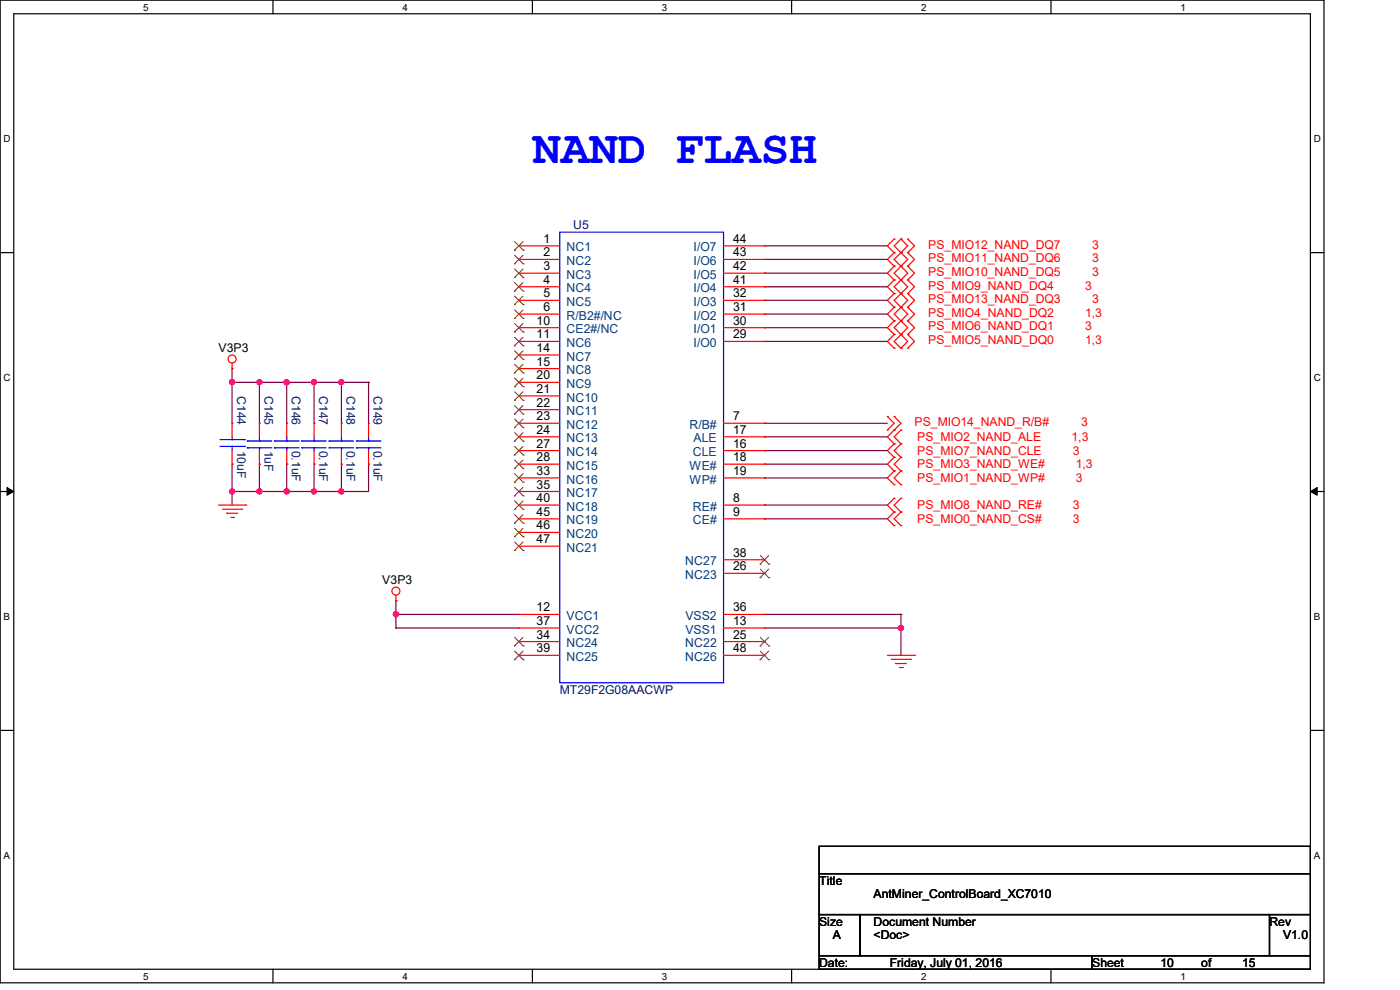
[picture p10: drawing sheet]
<svg xmlns="http://www.w3.org/2000/svg" width="297mm" height="210mm" viewBox="0 0 297 210" stroke-linecap="round" stroke-linejoin="round" font-family="sans-serif">
<path d="M0 0h280.9v208.5h-280.9zM2.9 2.9h275.1v202.7h-275.1z" fill="none" stroke="#000" stroke-width=".25"/>
<g fill="#fff">
<path d="M30.4 .3h1.1v2.4h-1.1z"/>
<path d="M30.4 205.9h1.1v2.3h-1.1z"/>
</g>
<path d="M57.9 0v2.9M57.9 205.6v2.9" fill="none" stroke="#000" stroke-width=".25"/>
<g fill="#fff">
<path d="M85.4 .3h1.1v2.4h-1.1z"/>
<path d="M85.4 205.9h1.1v2.3h-1.1z"/>
</g>
<path d="M112.9 0v2.9M112.9 205.6v2.9" fill="none" stroke="#000" stroke-width=".25"/>
<g fill="#fff">
<path d="M140.4 .3h1.2v2.4h-1.2z"/>
<path d="M140.4 205.9h1.2v2.3h-1.2z"/>
</g>
<path d="M167.9 0v2.9M167.9 205.6v2.9" fill="none" stroke="#000" stroke-width=".25"/>
<g fill="#fff">
<path d="M195.4 .3h1.2v2.4h-1.2z"/>
<path d="M195.4 205.9h1.2v2.3h-1.2z"/>
</g>
<path d="M223 0v2.9M223 205.6v2.9" fill="none" stroke="#000" stroke-width=".25"/>
<g fill="#fff">
<path d="M250.4 .3h1.2v2.4h-1.2z"/>
<path d="M250.4 205.9h1.2v2.3h-1.2z"/>
<path d="M.8 28.2h1.4v2.4h-1.4z"/>
<path d="M278.7 28.2h1.5v2.4h-1.5z"/>
<path d="M.8 78.9h1.4v2.3h-1.4z"/>
<path d="M278.7 78.9h1.5v2.3h-1.5z"/>
</g>
<path d="M0 53.6h2.9M278 53.6h2.9" fill="none" stroke="#000" stroke-width=".25"/>
<g fill="#fff">
<path d="M.8 129.6h1.3v2.3h-1.3z"/>
<path d="M278.7 129.6h1.4v2.3h-1.4z"/>
</g>
<path d="M0 104.3h2.9M278 104.3h2.9" fill="none" stroke="#000" stroke-width=".25"/>
<path d="M1.5 103.4l1.4 .9-1.4 .8zM278 104.3l1.4-.9v1.7z" fill="#000" stroke="#000" stroke-width=".21"/>
<g fill="#fff">
<path d="M.8 180.3h1.3v2.3h-1.3z"/>
<path d="M278.7 180.3h1.4v2.3h-1.4z"/>
</g>
<path d="M0 154.9h2.9M278 154.9h2.9M173.8 179.5h104.2v5.8h-104.2zM173.8 185.3h104.2v8.7h-104.2zM173.8 194h8.7v8.7h-8.7zM182.5 194h86.8v8.7h-86.8zM269.3 194h8.7v8.7h-8.7zM173.8 202.7h57.9v2.9h-57.9zM231.7 202.7h46.3v2.9h-46.3z" fill="none" stroke="#000" stroke-width=".25"/>
<g fill="none" stroke="#800040" stroke-width=".25">
<path d="M162.2 58h.1M162.2 55h.1M162.2 52.2h.1M162.2 58h26.1M162.2 55h26.1M162.2 52.2h26.1M49.2 78.2h.1M49.2 78.2v11.6M162.2 72.4h.1M162.2 69.5h.1M162.2 66.6h.1M162.2 63.7h.1"/>
<path d="M162.2 60.8h.1M162.2 72.4h26.1M162.2 69.5h26.1M162.2 66.6h26.1M162.2 63.7h26.1M162.2 60.8h26.1M49.2 81.1h.1M49.2 98.5h.1M49.2 98.5v8.6M49.2 81.1h29M55 81.1h.1M55 98.5h.1"/>
<path d="M55 81.1v8.7M55 98.5v5.8M60.8 81.1h.1M60.8 98.5h.1M60.8 81.1v8.7M60.8 98.5v5.8M66.6 81.1h.1M66.6 98.5h.1M66.6 81.1v8.7M66.6 98.5v5.8M72.4 81.1h.1M72.4 98.5h.1"/>
<path d="M72.4 81.1v8.7M72.4 98.5v5.8M78.2 81.1h.1M78.2 98.5h.1M78.2 81.1v8.7M78.2 98.5v5.8h-29M162.2 89.8h.1M162.2 92.7h.1M162.2 95.6h.1M162.2 98.5h.1M162.2 89.8h26.1M162.2 92.7h26.1"/>
<path d="M162.2 95.6h26.1M162.2 98.5h26.1M49.2 104.3h.1M55 104.3h.1M60.8 104.3h.1M66.6 104.3h.1M72.4 104.3h.1M162.2 101.4h.1M162.2 107.1h.1M162.2 110.1h.1M162.2 101.4h26.1M162.2 107.1h26.1"/>
<path d="M162.2 110.1h26.1M84 133.2h.1M84 130.3h.1M84 127.4h.1M84 133.2h26.1M84 130.3h26.1M84 127.4v5.8M162.2 133.2h.1M162.2 130.3h.1M162.2 133.2h28.9M162.2 130.3h28.9M191.1 133.2h.1"/>
<path d="M191.1 130.3h.1M191.1 130.3v8.7"/>
</g>
<g fill="#f0f" stroke="#f0f" stroke-width=".25">
<circle cx="49.2" cy="81.1" r=".55"/>
<circle cx="60.8" cy="81.1" r=".56"/>
<circle cx="55" cy="81.1" r=".55"/>
<circle cx="72.4" cy="81.1" r=".55"/>
<circle cx="66.6" cy="81.1" r=".55"/>
<circle cx="55" cy="104.2" r=".55"/>
<circle cx="66.6" cy="104.2" r=".55"/>
<circle cx="60.8" cy="104.2" r=".56"/>
<circle cx="72.4" cy="104.2" r=".55"/>
<circle cx="49.2" cy="104.2" r=".55"/>
<circle cx="84" cy="130.3" r=".55"/>
<circle cx="191.1" cy="133.2" r=".56"/>
</g>
<g fill="none" stroke="#f00" stroke-width=".25">
<path d="M110.1 52.2h.1M110.1 55h.1M110.1 58h.1M110.1 52.2h8.6M110.1 55h8.6M110.1 58h8.6M153.5 52.2h8.7M153.5 55h8.7M153.5 58h8.7M162.2 58h.1M162.2 55h.1M162.2 52.2h.1"/>
<path d="M189.7 59.4h.1M189.7 56.5h.1M189.7 53.6h.1M189.7 50.7h.1M189.7 59.4l-1.4 1.4 1.4 1.5M189.7 56.5l-1.4 1.5 1.4 1.4M189.7 53.6l-1.4 1.4 1.4 1.5M189.7 50.7l-1.4 1.5 1.4 1.4M191.1 59.4h.1M191.1 56.5h.1M191.1 53.6h.1M191.1 50.7h.1"/>
<path d="M191.1 56.5l1.5 1.5-2.9 2.8 2.9 2.9-1.5 1.5M191.1 56.5l-1.4 1.5 2.9 2.8-2.9 2.9 1.4 1.5M191.1 50.7l-1.4 1.5 2.9 2.8-1.5 1.5M191.1 50.7l1.5 1.5-2.9 2.8 1.4 1.5M192.6 59.4h.1M192.6 56.5h.1M192.6 53.6h.1M192.6 50.7h.1M192.6 56.5l1.4 1.5-1.4 1.4M192.6 59.4l1.4 1.4-1.4 1.5M192.6 53.6l1.4 1.4-1.4 1.5M192.6 50.7l1.4 1.5-1.4 1.4"/>
<path d="M49.2 78.2h.1M49.2 77v1.2M110.1 60.8h.1M110.1 63.7h.1M110.1 72.4h.1M110.1 75.3h.1M110.1 78.2h.1M110.1 66.6h.1M110.1 69.5h.1M110.1 60.8h8.6M110.1 63.7h8.6M110.1 72.4h8.6"/>
<path d="M110.1 75.3h8.6M110.1 78.2h8.6M110.1 69.5h8.6M110.1 66.6h8.6M153.5 60.8h8.7M153.5 63.7h8.7M153.5 72.4h8.7M153.5 69.5h8.7M153.5 66.6h8.7M162.2 72.4h.1M162.2 69.5h.1M162.2 66.6h.1"/>
<path d="M162.2 63.7h.1M162.2 60.8h.1M189.7 73.9h.1M189.7 71h.1M189.7 68.1h.1M189.7 65.2h.1M189.7 62.3h.1M189.7 71l-1.4 1.4 1.4 1.5M189.7 68.1l-1.4 1.4 1.4 1.5M189.7 65.2l-1.4 1.4 1.4 1.5M189.7 62.3l-1.4 1.4 1.4 1.5M191.1 71h.1"/>
<path d="M191.1 73.9h.1M191.1 68.1h.1M191.1 65.2h.1M191.1 62.3h.1M191.1 71l1.5 1.4-1.5 1.5M191.1 71l-1.4 1.4 1.4 1.5M191.1 65.2l-1.4 1.4 2.9 2.9-1.5 1.5M191.1 65.2l1.5 1.4-2.9 2.9 1.4 1.5M192.6 73.9h.1M192.6 71h.1M192.6 68.1h.1M192.6 65.2h.1"/>
<path d="M192.6 62.3h.1M192.6 71l1.4 1.4-1.4 1.5M192.6 68.1l1.4 1.4-1.4 1.5M192.6 65.2l1.4 1.4-1.4 1.5M192.6 62.3l1.4 1.4-1.4 1.5M49.2 89.8h.1M49.2 98.5h.1M49.2 89.8v2.9M49.2 95.6v2.9M55 98.5h.1M55 89.8h.1M55 89.8v2.9"/>
<path d="M55 95.6v2.9M60.8 98.5h.1M60.8 89.8h.1M60.8 89.8v2.9M60.8 95.6v2.9M66.6 98.5h.1M66.6 89.8h.1M66.6 89.8v2.9M66.6 95.6v2.9M72.4 98.5h.1M72.4 89.8h.1M72.4 89.8v2.9"/>
<path d="M72.4 95.6v2.9M78.2 98.5h.1M78.2 89.8h.1M78.2 89.8v2.9M78.2 95.6v2.9M110.1 81.1h.1M110.1 84h.1M110.1 86.9h.1M110.1 89.8h.1M110.1 92.7h.1M110.1 95.6h.1M110.1 98.5h.1"/>
<path d="M110.1 81.1h8.6M110.1 84h8.6M110.1 86.9h8.6M110.1 89.8h8.6M110.1 92.7h8.6M110.1 95.6h8.6M110.1 98.5h8.6M153.5 89.8h8.7M153.5 92.7h8.7M153.5 95.6h8.7M153.5 98.5h8.7M162.2 98.5h.1"/>
<path d="M162.2 95.6h.1M162.2 92.7h.1M162.2 89.8h.1M188.3 91.2h.1M188.3 88.3h.1M188.3 88.3l1.4 1.5-1.4 1.4M189.7 91.2h.1M189.7 94.1h.1M189.7 97h.1M189.7 99.9h.1M189.7 88.3h.1M189.7 88.3l1.4 1.5-2.8 2.9 1.4 1.4"/>
<path d="M189.7 94.1l-1.4 1.5 1.4 1.4M189.7 97l-1.4 1.5 1.4 1.4M189.7 99.9l-1.4 1.5 1.4 1.4M191.1 94.1h.1M191.1 91.2h.1M191.1 97h.1M191.1 99.9h.1M191.1 91.2l-1.4 1.5 1.4 1.4M191.1 94.1l-1.4 1.5 1.4 1.4M191.1 97l-1.4 1.5 1.4 1.4M191.1 99.9l-1.4 1.5 1.4 1.4M46.4 107.1h5.8"/>
<path d="M47.2 108h4.1M48.1 108.9h.1M48.1 108.9h2.3M49 109.8h.5M49.5 109.8h.1M51.3 108h.1M52.2 107.1h.1M110.1 101.4h.1M110.1 104.3h.1M110.1 107.1h.1M110.1 110.1h.1M110.1 112.9h.1"/>
<path d="M110.1 115.9h.1M110.1 107.1h8.6M110.1 101.4h8.6M110.1 104.3h8.6M110.1 110.1h8.6M110.1 112.9h8.6M110.1 115.9h8.6M153.5 107.1h8.7M153.5 101.4h8.7M153.5 110.1h8.7M153.5 118.7h8.7M162.2 118.7h.1"/>
<path d="M162.2 110.1h.1M162.2 107.1h.1M162.2 101.4h.1M189.7 105.7h.1M189.7 108.6h.1M189.7 111.5h.1M189.7 102.8h.1M189.7 105.7l-1.4 1.4 1.4 1.5M189.7 108.6l-1.4 1.5 1.4 1.4M191.1 108.6h.1M191.1 105.7h.1M191.1 111.5h.1"/>
<path d="M191.1 102.8h.1M191.1 105.7l-1.4 1.4 1.4 1.5M191.1 108.6l-1.4 1.5 1.4 1.4M84 127.4h.1M84 126.3v1.1M110.1 130.3h.1M110.1 133.2h.1M110.1 136.1h.1M110.1 139h.1M110.1 139h8.6M110.1 130.3h8.6M110.1 133.2h8.6"/>
<path d="M110.1 136.1h8.6M153.5 139h8.7M153.5 130.3h8.7M153.5 133.2h8.7M153.5 136.1h8.7M153.5 121.6h8.7M162.2 133.2h.1M162.2 130.3h.1M162.2 136.1h.1M162.2 139h.1M162.2 121.6h.1M188.3 139h5.7"/>
<path d="M189.1 139.9h4.1M193.2 139.9h.1M194 139h.1M190 140.8h.1M190 140.8h2.3M190.8 141.6h.6M191.4 141.6h.1"/>
<circle cx="49.2" cy="76.2" r=".85"/>
<circle cx="84" cy="125.4" r=".85"/>
</g>
<g fill="none" stroke="#00f" stroke-width=".25">
<path d="M118.7 49.2h34.8v95.6h-34.8zM46.7 94.7h5.2M46.7 93.3h5.2M49.2 93.3h.1M49.2 94.7h.1M49.2 92.7v.6M49.2 94.7v.9M51.9 94.7h.1M51.9 93.3h.1M52.5 93.6h.1M52.5 95h.1M52.5 93.6h5.2"/>
<path d="M52.5 95h5.2M55 95h.1M55 93.6h.1M55 92.7v.9M55 95v.6M58.2 93.6h.1M58.2 95h.1M58.2 93.6h5.3M58.2 95h5.3M60.8 95h.1M60.8 93.6h.1M60.8 92.7v.9"/>
<path d="M60.8 95v.6M64 93.6h.1M64 95h.1M64 93.6h5.2M64 95h5.2M66.6 95h.1M66.6 93.6h.1M66.6 92.7v.9M66.6 95v.6M69.8 93.6h.1M69.8 95h.1M69.8 93.6h5.2"/>
<path d="M69.8 95h5.2M72.4 95h.1M72.4 93.6h.1M72.4 92.7v.9M72.4 95v.6M75.6 93.6h.1M75.6 95h.1M75.6 93.6h5.2M75.6 95h5.2M78.2 95h.1M78.2 93.6h.1M78.2 92.7v.9"/>
<path d="M78.2 95v.6"/>
</g>
<g fill="none" stroke="#804000" stroke-width=".21">
<path d="M109.1 53.1h.1M109.1 56h.1M109.1 58.9h.1M109.2 51.3l1.8 1.8M109.2 54.1l1.8 1.9M109.2 57.1l1.8 1.8M109.2 59.9l1.8 1.9M111 51.3l-1.9 1.8M111 54.1l-1.9 1.9M111 57.1l-1.9 1.8M111 59.9l-1.9 1.9M111 53.1h.1"/>
<path d="M111 56h.1M111 58.9h.1M109.1 61.8h.1M109.1 64.6h.1M109.1 73.4h.1M109.1 76.2h.1M109.1 79.1h.1M109.1 67.6h.1M109.1 70.4h.1M109.2 62.8l1.8 1.8M109.2 71.5l1.8 1.9M109.2 74.4l1.8 1.8"/>
<path d="M109.2 77.3l1.8 1.8M109.2 65.7l1.8 1.9M109.2 68.6l1.8 1.8M111 62.8l-1.9 1.8M111 71.5l-1.9 1.9M111 74.4l-1.9 1.8M111 77.3l-1.9 1.8M111 65.7l-1.9 1.9M111 68.6l-1.9 1.8M111 61.8h.1M111 64.6h.1M111 73.4h.1"/>
<path d="M111 76.2h.1M111 79.1h.1M111 67.6h.1M111 70.4h.1M109.1 82h.1M109.1 84.9h.1M109.1 87.8h.1M109.1 90.7h.1M109.1 93.6h.1M109.1 96.5h.1M109.1 99.4h.1M109.2 80.2l1.8 1.8"/>
<path d="M109.2 83.1l1.8 1.8M109.2 86l1.8 1.8M109.2 88.9l1.8 1.8M109.2 91.8l1.8 1.8M109.2 94.7l1.8 1.8M109.2 97.6l1.8 1.8M111 80.2l-1.9 1.8M111 83.1l-1.9 1.8M111 86l-1.9 1.8M111 88.9l-1.9 1.8M111 91.8l-1.9 1.8M111 94.7l-1.9 1.8"/>
<path d="M111 97.6l-1.9 1.8M111 82h.1M111 84.9h.1M111 87.8h.1M111 90.7h.1M111 93.6h.1M111 96.5h.1M111 99.4h.1M109.1 102.3h.1M109.1 105.2h.1M109.1 108.1h.1M109.1 111h.1"/>
<path d="M109.1 113.9h.1M109.1 116.8h.1M109.2 100.5l1.8 1.8M109.2 103.4l1.8 1.8M109.2 106.3l1.8 1.8M109.2 109.2l1.8 1.8M109.2 112.1l1.8 1.8M109.2 115l1.8 1.8M111 100.5l-1.9 1.8M111 103.4l-1.9 1.8M111 106.3l-1.9 1.8M111 109.2l-1.9 1.8"/>
<path d="M111 112.1l-1.9 1.8M111 115l-1.9 1.8M111 102.3h.1M111 105.2h.1M111 108.1h.1M111 111h.1M111 113.9h.1M111 116.8h.1M161.2 119.7h.1M161.3 117.9l1.8 1.8M163.1 117.9l-1.9 1.8M163.1 119.7h.1"/>
<path d="M109.1 137h.1M109.1 140h.1M109.2 135.2l1.8 1.8M109.2 138.1l1.8 1.9M111 135.2l-1.9 1.8M111 138.1l-1.9 1.9M111 137h.1M111 140h.1M161.2 137h.1M161.2 140h.1M161.2 122.6h.1M161.3 135.2l1.8 1.8"/>
<path d="M161.3 138.1l1.8 1.9M161.3 120.7l1.8 1.9M163.1 135.2l-1.9 1.8M163.1 138.1l-1.9 1.9M163.1 120.7l-1.9 1.9M163.1 137h.1M163.1 140h.1M163.1 122.6h.1"/>
</g>
<text font-size="10.1" fill="#00f" x="112.9" y="34.6">NAND FLASH</text>
<g font-size="2.6">
<text x="115.3" y="51.5">1</text>
<text x="155.5" y="51.5">44</text>
<text x="115.3" y="54.4">2</text>
<text x="115.3" y="57.3">3</text>
<text x="155.5" y="57.3">42</text>
<text x="155.5" y="54.4">43</text>
<text x="115.3" y="60.2">4</text>
<text x="115.3" y="63.1">5</text>
<text x="115.3" y="66">6</text>
<text x="155.5" y="66">31</text>
<text x="155.5" y="63.1">32</text>
<text x="155.5" y="60.2">41</text>
<text x="113.8" y="71.8">11</text>
<text x="113.8" y="68.9">10</text>
<text x="155.5" y="71.8">29</text>
<text x="155.5" y="68.9">30</text>
<text x="46.4" y="74.8">V3P3</text>
<text x="113.8" y="74.7">14</text>
<text x="113.8" y="77.6">15</text>
<text x="113.8" y="80.5">20</text>
<text x="113.8" y="83.4">21</text>
<text x="113.8" y="86.3">22</text>
<text x="113.8" y="89.2">23</text>
<text x="155.5" y="89.2">7</text>
<text x="113.8" y="92">24</text>
<text x="113.8" y="95">27</text>
<text x="155.5" y="95">16</text>
<text x="155.5" y="92">17</text>
<text x="113.8" y="97.8">28</text>
<text x="113.8" y="100.8">33</text>
<text x="155.5" y="100.8">19</text>
<text x="155.5" y="97.8">18</text>
<text x="113.8" y="103.6">35</text>
<text x="113.8" y="106.5">40</text>
<text x="155.5" y="106.5">8</text>
<text x="113.8" y="109.4">45</text>
<text x="113.8" y="112.3">46</text>
<text x="155.5" y="109.4">9</text>
<text x="113.8" y="115.2">47</text>
<text x="155.5" y="118.1">38</text>
<text x="81.1" y="124">V3P3</text>
<text x="155.5" y="121">26</text>
<text x="113.8" y="129.7">12</text>
<text x="155.5" y="129.7">36</text>
<text x="113.8" y="132.6">37</text>
<text x="113.8" y="135.5">34</text>
<text x="155.5" y="132.6">13</text>
<text x="155.5" y="135.5">25</text>
<text x="113.8" y="138.4">39</text>
<text x="155.5" y="138.4">48</text>
<text x="173.8" y="187.7">Title</text>
<text x="185.3" y="190.6">AntMiner_ControlBoard_XC7010</text>
<text x="173.8" y="196.3">Size</text>
<text x="185.3" y="196.3">Document Number</text>
<text x="269.3" y="196.3">Rev</text>
<text x="176.7" y="199.3">A</text>
<text x="185.3" y="199.3">&lt;Doc&gt;</text>
<text x="272.2" y="199.3">V1.0</text>
<text x="173.8" y="205.1">Date:</text>
<text x="188.8" y="205.1">Friday, July 01, 2016</text>
<text x="231.7" y="205.1">Sheet</text>
<text x="246.2" y="205.1">10</text>
<text x="254.8" y="205.1">of</text>
<text x="263.5" y="205.1">15</text>
</g>
<g font-size="2.6" fill="#004080">
<text x="120.2" y="53.3">NC1</text>
<text x="147.1" y="53.3">I/O7</text>
<text x="120.2" y="56.2">NC2</text>
<text x="120.2" y="59.1">NC3</text>
<text x="147.1" y="59.1">I/O5</text>
<text x="147.1" y="56.2">I/O6</text>
<text x="120.2" y="62">NC4</text>
<text x="120.2" y="64.9">NC5</text>
<text x="147.1" y="64.9">I/O3</text>
<text x="147.1" y="62">I/O4</text>
<text x="120.2" y="67.8">R/B2#/NC</text>
<text x="120.2" y="70.7">CE2#/NC</text>
<text x="147.1" y="70.7">I/O1</text>
<text x="147.1" y="67.8">I/O2</text>
<text x="120.2" y="73.6">NC6</text>
<text x="120.2" y="76.5">NC7</text>
<text x="147.1" y="73.6">I/O0</text>
<text x="120.2" y="79.4">NC8</text>
<text x="120.2" y="82.3">NC9</text>
<text x="120.2" y="85.2">NC10</text>
<text x="120.2" y="88.1">NC11</text>
<text x="120.2" y="91">NC12</text>
<text x="120.2" y="93.9">NC13</text>
<text x="146.3" y="91">R/B#</text>
<text x="147.1" y="93.9">ALE</text>
<text x="120.2" y="96.8">NC14</text>
<text x="120.2" y="99.7">NC15</text>
<text x="146.3" y="99.7">WE#</text>
<text x="147" y="96.8">CLE</text>
<text x="120.2" y="102.6">NC16</text>
<text x="120.2" y="105.5">NC17</text>
<text x="146.3" y="102.6">WP#</text>
<text x="120.2" y="108.3">NC18</text>
<text x="120.2" y="111.3">NC19</text>
<text x="147" y="111.3">CE#</text>
<text x="147" y="108.3">RE#</text>
<text x="120.2" y="114.1">NC20</text>
<text x="120.2" y="117">NC21</text>
<text x="145.4" y="119.9">NC27</text>
<text x="145.4" y="122.8">NC23</text>
<text x="120.2" y="131.5">VCC1</text>
<text x="145.4" y="131.5">VSS2</text>
<text x="120.2" y="134.4">VCC2</text>
<text x="120.2" y="137.3">NC24</text>
<text x="145.4" y="137.3">NC22</text>
<text x="145.4" y="134.4">VSS1</text>
<text x="120.2" y="140.2">NC25</text>
<text x="145.4" y="140.2">NC26</text>
</g>
<g font-size="2.6" fill="#000080">
<text x="121.6" y="48.7">U5</text>
<text x="50.3" y="84" transform="rotate(90 50.3 84)">C144</text>
<text x="56.1" y="84" transform="rotate(90 56.1 84)">C145</text>
<text x="61.9" y="84" transform="rotate(90 61.9 84)">C146</text>
<text x="67.7" y="84" transform="rotate(90 67.7 84)">C147</text>
<text x="73.5" y="84" transform="rotate(90 73.5 84)">C148</text>
<text x="79.2" y="84" transform="rotate(90 79.2 84)">C149</text>
<text x="50.3" y="95.6" transform="rotate(90 50.3 95.6)">10uF</text>
<text x="56.1" y="95.6" transform="rotate(90 56.1 95.6)">1uF</text>
<text x="61.9" y="95.6" transform="rotate(90 61.9 95.6)">0.1uF</text>
<text x="67.7" y="95.6" transform="rotate(90 67.7 95.6)">0.1uF</text>
<text x="73.5" y="95.6" transform="rotate(90 73.5 95.6)">0.1uF</text>
<text x="79.2" y="95.6" transform="rotate(90 79.2 95.6)">0.1uF</text>
<text x="118.7" y="147.1">MT29F2G08AACWP</text>
</g>
<g font-size="2.6" fill="#f00">
<text x="196.9" y="52.7">PS_MIO12_NAND_DQ7</text>
<text x="231.7" y="52.7">3</text>
<text x="196.9" y="58.5">PS_MIO10_NAND_DQ5</text>
<text x="196.9" y="55.6">PS_MIO11_NAND_DQ6</text>
<text x="231.7" y="58.5">3</text>
<text x="231.7" y="55.6">3</text>
<text x="196.9" y="64.3">PS_MIO13_NAND_DQ3</text>
<text x="196.9" y="61.4">PS_MIO9_NAND_DQ4</text>
<text x="230.2" y="61.4">3</text>
<text x="231.7" y="64.3">3</text>
<text x="196.9" y="70.1">PS_MIO6_NAND_DQ1</text>
<text x="196.9" y="67.2">PS_MIO4_NAND_DQ2</text>
<text x="230.2" y="70.1">3</text>
<text x="230.2" y="67.2">1,3</text>
<text x="196.9" y="73">PS_MIO5_NAND_DQ0</text>
<text x="230.2" y="73">1,3</text>
<text x="194" y="90.4">PS_MIO14_NAND_R/B#</text>
<text x="194.6" y="93.6">PS_MIO2_NAND_ALE</text>
<text x="227.3" y="93.6">1,3</text>
<text x="229.4" y="90.4">3</text>
<text x="194.6" y="96.5">PS_MIO7_NAND_CLE</text>
<text x="194.6" y="99.4">PS_MIO3_NAND_WE#</text>
<text x="227.6" y="96.5">3</text>
<text x="228.2" y="99.4">1,3</text>
<text x="194.6" y="102.2">PS_MIO1_NAND_WP#</text>
<text x="228.2" y="102.2">3</text>
<text x="194.6" y="108">PS_MIO8_NAND_RE#</text>
<text x="194.6" y="111">PS_MIO0_NAND_CS#</text>
<text x="227.6" y="108">3</text>
<text x="227.6" y="111">3</text>
</g>
<g font-size="2.1">
<text x="30.4" y="2.2">5</text>
<text x="85.4" y="2.2">4</text>
<text x="140.4" y="2.2">3</text>
<text x="195.4" y="2.2">2</text>
<text x="250.4" y="2.2">1</text>
<text x=".8" y="30.1">D</text>
<text x="278.7" y="30.1">D</text>
<text x=".8" y="80.8">C</text>
<text x="278.7" y="80.8">C</text>
<text x=".8" y="131.5">B</text>
<text x="278.7" y="131.5">B</text>
<text x=".8" y="182.2">A</text>
<text x="278.7" y="182.2">A</text>
<text x="30.4" y="207.8">5</text>
<text x="85.4" y="207.8">4</text>
<text x="140.4" y="207.8">3</text>
<text x="195.4" y="207.8">2</text>
<text x="250.4" y="207.8">1</text>
</g>
</svg>
